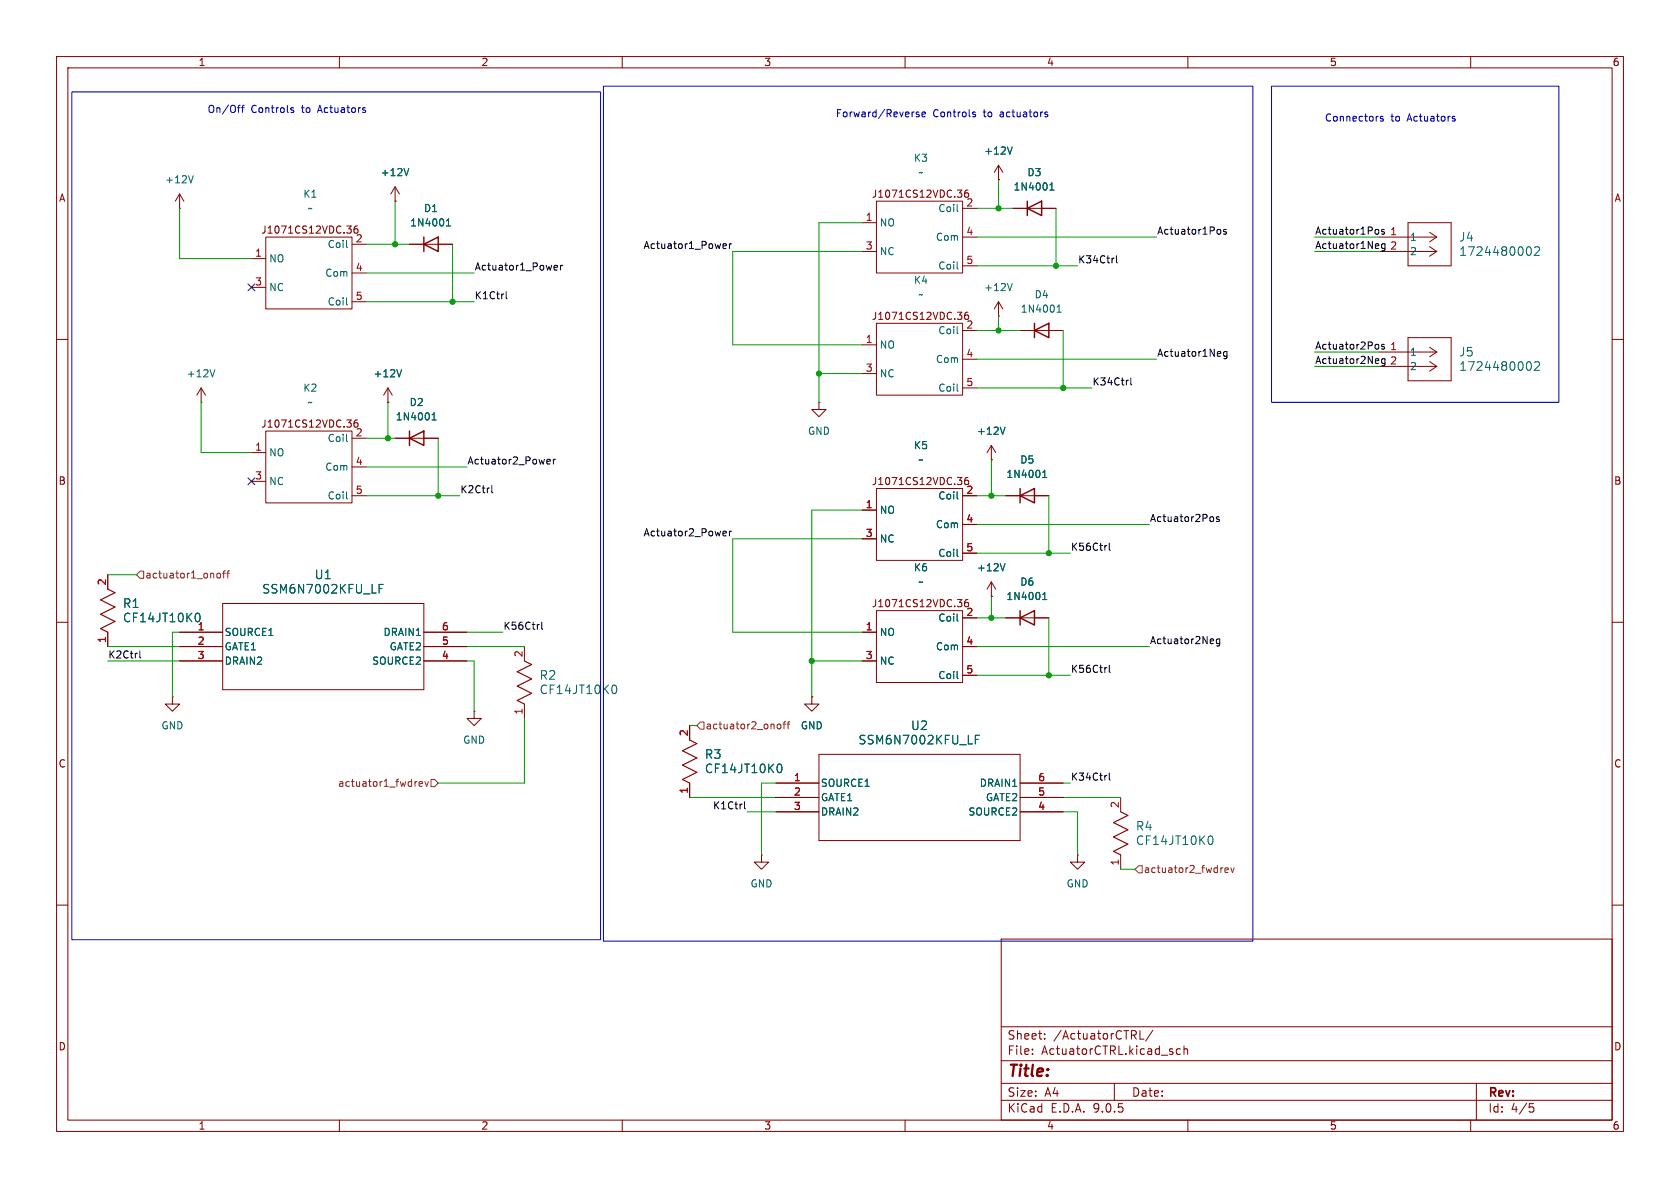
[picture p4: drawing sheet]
<svg xmlns="http://www.w3.org/2000/svg" width="297mm" height="210mm" viewBox="0 0 297 210" stroke-linecap="round" stroke-linejoin="round" font-family="sans-serif">
<g fill="none" stroke="#840000" stroke-width=".18">
<path d="M10 10h277v190h-277zM12 12h273v186h-273zM60 10v2M110 10v2M160 10v2M210 10v2M260 10v2M31.7 36.8h.1M31.7 34.3l-.7 1.3M31.7 34.3l.8 1.3M31.7 34.3v2.5M61.3 39.9h.8l-.4 .5"/>
<path d="M63.2 39.9l-.4 .1a.92 .92 0 0 0-.2 1.1M69.8 35.6h.1M69.8 33l-.7 1.3M69.8 33l.8 1.3M69.8 33v2.6M152.4 39.4h2.5M154.9 35.6h15.3v12.7h-15.3zM169.3 33.6h.7l-.4 .5M170 34.2v.5M170.2 36.8h2.5M170.5 34.3l.3-.2h.3l.2 .2-.1 .4M171.1 33.6l-.3 .1a.92 .92 0 0 0-.2 1"/>
<path d="M176.5 31.8h.1M176.5 29.2v2.6M176.5 29.2l-.7 1.3M176.5 29.2l.8 1.3M179.1 36.8h7.6M248.9 39.4h7.6v7.6h-7.6zM44.4 45.7h2.6M44.4 50.8h2.6M47 41.9h15.2v12.7h-15.2zM62 40.6v.5M62.2 43.2h2.6M62.2 48.3h2.6"/>
<path d="M62.2 53.3h2.6M62.6 40.7l.2-.3 .4 .1 .1 .2-.1 .4M72.4 43.2h7.6M152.4 44.5h2.5M154.9 57.2h15.3v12.7h-15.3zM169.3 55.2h.7l-.4 .5M170 55.8v.5M170.2 58.4h2.5M170.2 41.9h2.5M170.2 47h2.5M170.5 55.9l.3-.2h.3l.2 .2-.1 .4M171.1 55.2l-.3 .1a.92 .92 0 0 0-.2 1"/>
<path d="M176.5 55.9h.1M176.5 53.3l-.7 1.3M176.5 53.3l.8 1.3M176.5 53.3v2.6M180.3 58.4h7.7M243.8 44.5h10.2M243.8 41.9h10.2M248.9 59.7h7.6v7.6h-7.6zM252.7 41.1l1.3 .8M252.7 43.6l1.3 .9M254 41.9l-1.3 .9M254 44.5l-1.3 .8"/>
<path d="M10 60h2M35.6 71.1h.1M35.6 68.6l-.8 1.3M35.6 68.6l.7 1.3M35.6 68.6v2.5M47 76.2h15.2v12.7h-15.2zM61.3 74.2h.8l-.4 .5M62 74.8v.6M62.2 77.5h2.6M62.6 75l.2-.3 .4 .1 .1 .2-.1 .4M63.2 74.2l-.4 .1a.92 .92 0 0 0-.2 1.1M68.6 71.1h.1"/>
<path d="M68.6 68.6l-.8 1.3M68.6 68.6l.7 1.3M68.6 68.6v2.5M69.8 77.5h7.7M144.8 71.1v1.3h1.2l-1.2 1.3-1.3-1.3h1.3M144.8 71.1h.1M152.4 61h2.5M152.4 66h2.5M170.2 63.5h2.5M170.2 68.6h2.5M175.3 78.7l-.8 1.3M175.3 78.7l.7 1.3"/>
<path d="M175.3 78.7v2.6M243.8 62.2h10.2M243.8 64.8h10.2M252.7 61.4l1.3 .8M252.7 63.9l1.3 .9M254 62.2l-1.3 .9M254 64.8l-1.3 .8M285 60h2M44.4 80h2.6M44.4 85.1h2.6M62.2 82.6h2.6M62.2 87.6h2.6"/>
<path d="M152.4 90.2h2.5M152.4 95.3h2.5M154.9 86.4h15.3v12.7h-15.3zM169.3 84.4h.7l-.4 .5M170 85v.5M170.2 87.6h2.5M170.2 92.7h2.5M170.2 97.8h2.5M170.5 85.1l.3-.2h.3l.2 .2-.1 .4M171.1 84.4l-.3 .1a.92 .92 0 0 0-.2 1M175.3 81.3h.1M177.8 87.6h7.6"/>
<path d="M10 110h2M19 101.6v2.5M19 111.8v2.5M31.7 111.8h7.7M31.7 116.8h7.7M31.7 114.3h7.7M39.4 106.7h35.5v15.2h-35.5zM74.9 111.8h7.6M74.9 116.8h7.6M74.9 114.3h7.6M92.7 114.3v2.5M152.4 111.8h2.5"/>
<path d="M152.4 116.8h2.5M154.9 108h15.3v12.7h-15.3zM169.3 106h.7l-.4 .5M170 106.6v.5M170.2 109.2h2.5M170.2 114.3h2.5M170.2 119.4h2.5M170.5 106.7l.3-.2h.3l.2 .2-.1 .4M171.1 106l-.3 .1a.92 .92 0 0 0-.2 1M175.3 105.4h.1M175.3 102.9v2.5M175.3 102.9l-.8 1.2"/>
<path d="M175.3 102.9l.7 1.2M177.8 109.2h7.6M285 110h2M30.5 123.2v1.3h1.2l-1.2 1.2-1.3-1.2h1.3M30.5 123.2h.1M83.8 125.7v1.3h1.3l-1.3 1.3-1.3-1.3h1.3M83.8 125.7h.1M92.7 124.5v2.5M121.9 128.3v2.5M121.9 138.4v2.6M137.2 138.4h7.6M143.5 123.2v1.3h1.3l-1.3 1.2-1.3-1.2h1.3"/>
<path d="M143.5 123.2h.1M144.8 133.4h35.5v15.2h-35.5zM180.3 138.4h7.7M134.6 151.1v1.3h1.3l-1.3 1.3-1.3-1.3h1.3M134.6 151.1h.1M137.2 141h7.6M137.2 143.5h7.6M180.3 141h7.7M180.3 143.5h7.7M190.5 151.1v1.3h1.3l-1.3 1.3-1.3-1.3h1.3M190.5 151.1h.1M198.1 141v2.5"/>
<path d="M198.1 151.1v2.6M10 160h2M177 166h108v32h-108zM285 160h2M60 198v2M110 198v2M160 198v2M177 194.5h108M177 191.5h108M177 187.5h108M177 181.5h108M182.5 186.3v.1"/>
<path d="M182.5 185.5v.1M184.7 183.6v.1M184.7 182.8v.1M197 191.5v3M201.5 182.2v1.5h.7M203.8 182.1l-1.3 2M208.7 185.5l-.5-.1-.2 .3v.4l.1 .2h.6M209.3 185.5l.2-.1 .4 .1 .1 .9M209.3 184.9v1.5M210 198v2M260 198v2M261 191.5v6.5"/>
<path d="M270.4 195.1h.7M270.5 195.7h.4l.3 .3-.2 .5-.5 .1"/>
</g>
<path d="M19 104.1l1.3 .7-2.5 1.2 2.5 1.3-2.5 1.3 2.5 1.3-2.5 1.2 1.2 .7M92.7 116.8l1.3 .7-2.6 1.2 2.6 1.3-2.6 1.3 2.6 1.3-2.6 1.2 1.3 .7M121.9 130.8l1.3 .6-2.6 1.3 2.6 1.3-2.6 1.3 2.6 1.2-2.6 1.3 1.3 .6M198.1 143.5l1.3 .6-2.6 1.3 2.6 1.3-2.6 1.3 2.6 1.2-2.6 1.3 1.3 .6" fill="none" stroke="#840000" stroke-width=".2"/>
<g fill="none" stroke="#006464" stroke-width=".18">
<path d="M34.2 31.1l-.5 1.2M72.3 29.8l-.5 1.3M78.9 39.9h.7M78.9 39l.4-.3v1.2M169.3 37.3l.1 .1M178.9 26l-.4 1.2M185.6 32.7l.4-.4v1.3M185.6 33.6h.7M61.3 43.7l.1 .1M61.3 53.9h.1M169.3 47.5l.1 .1M169.3 58.9l.1 .1"/>
<path d="M178.9 50.1l-.4 1.3M186.9 55.2h.7M186.9 54.3l.3-.4v1.3M270.2 43.6a.83 .83 0 0 1 .6 .7 .83 .83 0 0 1-.3 .8h-.3M271.3 43.8l.6-.2 .2 .2 .1 .3-1 1h1M38 65.3l-.4 1.3M61.3 78h.1M71 65.3l-.4 1.3M76.4 74.2h.7M76.4 73.3l.3-.3v1.2M169.3 69.1l.1 .1M177.7 75.5l-.4 1.3"/>
<path d="M270.2 63.9a.83 .83 0 0 1 .6 .7 .83 .83 0 0 1-.3 .8l-.3 .1M271.3 64.1l.6-.2 .2 .2 .1 .3-1 1.1h1M61.3 88.1l.1 .1M169.3 88.1l.1 .1M169.3 98.3l.1 .1M177.7 99.6l-.4 1.3M184.3 84.4h.8M184.3 83.5l.4-.4v1.3M34.7 108.5l.2-.1a.82 .82 0 0 1 .3 1.4M67 104h.5M67.7 103.3h-.7v1.5M169.3 109.7l.1 .1"/>
<path d="M169.3 119.9l.1 .1M184.3 105.1l.4-.4v1.3M184.3 106h.8M108.4 121.2l.1-.1a.83 .83 0 0 1 .6 .6 .83 .83 0 0 1-.3 .8h-.4M137.6 135.1h.1a.83 .83 0 0 1 .6 .6 .83 .83 0 0 1-.3 .8h-.4M172.4 130.7h.5M173.2 130h-.8v1.5M213.8 147.8h.1a.83 .83 0 0 1 .6 .6 .83 .83 0 0 1-.3 .8h-.4"/>
</g>
<path d="M181.6 36.8l2.5-1.2v2.5zM181.6 35.6v2.5M74.9 43.2l2.6-1.3v2.6zM74.9 41.9v2.6M182.9 58.4l2.5-1.2v2.5zM182.9 57.2v2.5M72.4 77.5l2.5-1.3v2.5zM72.4 76.2v2.5M180.3 87.6l2.6-1.2v2.5zM180.3 86.4v2.5M180.3 109.2l2.6-1.2v2.5zM180.3 108v2.5" fill="none" stroke="#840000" stroke-width=".25"/>
<g fill="none" stroke="#725600" stroke-width=".18">
<path d="M24.8 101h.6v1.2h-.6l-.7-.6zM38.5 101.4l.3-.1 .2 .3-.1 .5h-.4M39.4 101.3h.4M39.8 100.9l-.3 .2v1.1M40.1 101.3h.5M40.6 100.9l-.3 .2v1.1M74.1 138.6l.6-.1-.1-.3h-.3l-.2 .1 .1 .6h.4M75.1 138.2l.3 .8 .3-.8M76.2 137.8h.6l.7 .6-.7 .7h-.6zM123.8 127.6h.7v1.3h-.7l-.6-.6zM137.5 128.1l.3-.1 .3 .2-.2 .6h-.4M138.4 128h.5"/>
<path d="M138.9 127.6l-.3 .2v1M139.1 128h.5M139.6 127.6l-.3 .2v1M201.3 153h.6v1.3h-.6l-.6-.6zM216.6 153.8l.6-.1-.1-.2-.4-.1-.1 .2v.6h.5M217.6 153.4l.3 .8 .3-.8"/>
</g>
<g fill="none" stroke="#0f0f0f" stroke-width=".18">
<path d="M89.5 51.6v1l.2 .2M98 47.6l.1 .1h.4M98 47.1l.1-.2h.3l.2 .2v.1l-.6 .1M99.1 46.9v.8M99.5 46.9l-.4 .2M127.8 43.8l.2 .1h.4M127.8 43.3l.2-.2h.2l.2 .2v.1l-.6 .1M129 43.1v.8M129.3 43.1l-.3 .2M196.8 45.6h.2M197.4 45.2v1.1l.2 .2M215.6 40.6l.2 .2v.4l-.2 .2"/>
<path d="M216.8 40.6h-.3l-.2 .1 .1 .2 .4 .1v.3h-.5M243.5 40.6l.3 .2v.4l-.3 .2M243.7 43.2l.1 .2-.6 .1M244.7 40.6h-.3l-.2 .1 .1 .2 .4 .1v.3h-.5M244.8 43.1v1l-.2 .3-.3-.1M244.8 43.2l-.3-.1-.3 .2 .2 .6h.4M199.4 67.2h.1M199.9 66.8v1.1l.2 .2M215.8 62.2v.2l-.6 .2M216.9 62.1v1.1l-.2 .2h-.3M216.9 62.2l-.4-.1-.2 .3 .1 .5h.5M243.5 60.9l.3 .2v.4l-.3 .2"/>
<path d="M243.7 63.5l.1 .2-.6 .1M244.7 60.9h-.3l-.2 .2 .1 .1 .4 .2v.3h-.5M244.8 63.5l-.3-.1-.3 .3 .2 .5h.4M244.8 63.4v1l-.2 .3-.3-.1M86.9 85.8v1.1l.2 .2M96.7 81.9l.2 .1h.3M96.7 81.4l.2-.2h.2l.2 .2v.1l-.6 .1M97.8 81.2v.8M98.2 81.2l-.4 .2M127.8 94.1l.2-.2h.2l.2 .2v.1l-.6 .1M127.8 94.6l.2 .1h.4M129 93.9v.8"/>
<path d="M129.3 93.9l-.3 .2M195.6 96.4h.1M196.1 96v1.1l.2 .2M214.3 91.4l.2 .2v.4l-.2 .2M215.5 91.4h-.3l-.2 .1 .1 .2 .4 .1v.3h-.5M24.7 115.1v1l.2 .2M95.2 110.4h.2M95.8 110v1.1l.2 .1M195.6 118h.1M196.1 117.6v1.1l.2 .2M214.5 113v.2l-.6 .2M215.6 113l-.3-.1-.3 .3 .2 .5h.4"/>
<path d="M215.6 112.9v1.1l-.2 .2h-.3M195.6 137.1h.1M196.1 136.6v1.1l.2 .2M131.6 141.7v1.1l.2 .2"/>
</g>
<g fill="none" stroke="#009600" stroke-width=".18">
<path d="M31.7 36.8v8.9h12.7M69.8 35.6v7.6M152.4 39.4h-7.6v31.7M172.7 36.8h6.4M176.5 31.8v5M186.7 36.8v10.2M64.8 48.3h19M64.8 53.3h19M64.8 43.2h7.6M80 43.2v10.1M152.4 44.5h-22.9v16.5h22.9M172.7 58.4h7.6"/>
<path d="M172.7 41.9h31.8M172.7 47h17.8M176.5 55.9v2.5M188 58.4v10.2M232.4 44.5h11.4M232.4 41.9h11.4M35.6 71.1v8.9h8.8M64.8 77.5h5M68.6 71.1v6.4M77.5 77.5v10.1M144.8 66h7.6M172.7 63.5h31.8"/>
<path d="M172.7 68.6h20.3M232.4 64.8h11.4M232.4 62.2h11.4M64.8 87.6h16.5M64.8 82.6h17.7M152.4 95.3h-22.9v16.5h22.9M152.4 90.2h-8.9v33M172.7 87.6h5.1M172.7 97.8h16.5M172.7 92.7h30.5M175.3 81.3v6.3M185.4 87.6v10.2"/>
<path d="M19 114.3h12.7M19 116.8h12.7M19 101.6h5.1M31.7 111.8h-1.2v11.4M82.5 114.3h10.2M82.5 116.8h1.3v8.9M82.5 111.8h6.4M143.5 116.8h8.9M172.7 114.3h30.5M172.7 119.4h16.5M172.7 109.2h5.1M175.3 105.4v3.8"/>
<path d="M185.4 109.2v10.2M92.7 127v11.4h-15.2M121.9 128.3h1.3M137.2 138.4h-2.6v12.7M188 138.4h1.2M121.9 141h15.3M132.1 143.5h5.1M188 143.5h2.5v7.6M188 141h10.1M198.1 153.7h2.6"/>
</g>
<path d="M43.8 50.2l1.3 1.2M45.1 50.2l-1.3 1.2M43.8 84.5l1.3 1.2M45.1 84.5l-1.3 1.2" fill="none" stroke="#000084" stroke-width=".18"/>
<g fill="none" stroke="#0000c2" stroke-width=".18">
<path d="M12.7 16.3h93.5v149.8h-93.5zM42 19h.5M42.3 18.6h.2M42.7 19h.5M43.2 18.6l-.3 .2v1.1M51.5 19.1h.4M51.5 19.4l.4 .1v.2l-.1 .2-.4-.1M64.5 19.5l.1 .1-.1 .3M64.5 19l.1 .1M106.7 15.2h114.8v151.2h-114.8zM162.5 19.9l-.4-.1-.1 .2v.2l.5 .1v.3h-.5M172 19.9h.4"/>
<path d="M184.8 19.9h.4M224.8 15.2h50.8v55.9h-50.8zM163 20.2l.6-.1-.1-.2-.3-.1-.2 .2 .1 .6h.4M172 20.2l.4 .1 .1 .2-.2 .1h-.4M184.8 20.2l.5 .2-.1 .2h-.4M244.5 20.6h-.3l-.2 .1 .1 .2 .4 .1v.4h-.5M256.9 21h.3l.1 .2-.2 .2h-.3M256.9 20.6h.3"/>
</g>
<g fill="#009600" stroke="#009600" stroke-width=".18">
<circle cx="176.5" cy="36.8" r=".46"/>
<circle cx="144.8" cy="66" r=".46"/>
<circle cx="68.6" cy="77.5" r=".46"/>
<circle cx="77.5" cy="87.6" r=".46"/>
<circle cx="143.5" cy="116.8" r=".46"/>
<circle cx="80" cy="53.3" r=".46"/>
<circle cx="176.5" cy="58.4" r=".46"/>
<circle cx="188" cy="68.6" r=".46"/>
<circle cx="186.7" cy="47" r=".46"/>
<circle cx="69.8" cy="43.2" r=".46"/>
<circle cx="185.4" cy="119.4" r=".46"/>
<circle cx="185.4" cy="97.8" r=".46"/>
<circle cx="175.3" cy="87.6" r=".46"/>
<circle cx="175.3" cy="109.2" r=".46"/>
</g>
<text font-size="2.8" fill="#840000" x="178" y="190.9">Title:</text>
<g font-size="2.1" fill="#006464">
<text x="257.9" y="42.9">J4</text>
<text x="257.9" y="45.4">1724480002</text>
<text x="257.9" y="63.2">J5</text>
<text x="257.9" y="65.8">1724480002</text>
<text x="21.6" y="107.7">R1</text>
<text x="46.3" y="105.1">SSM6N7002KFU_LF</text>
<text x="55.5" y="102.6">U1</text>
<text x="21.6" y="110.2">CF14JT10K0</text>
<text x="95.3" y="122.9">CF14JT10K0</text>
<text x="95.3" y="120.4">R2</text>
<text x="151.7" y="131.8">SSM6N7002KFU_LF</text>
<text x="161" y="129.3">U2</text>
<text x="124.5" y="136.9">CF14JT10K0</text>
<text x="124.5" y="134.3">R3</text>
<text x="200.7" y="149.6">CF14JT10K0</text>
<text x="200.7" y="147">R4</text>
</g>
<g font-size="2.1" fill="#840000">
<text x="178" y="184">Sheet:</text>
<text x="186.2" y="184">/ActuatorCTRL/</text>
<text x="178" y="186.7">File:</text>
<text x="184.1" y="186.7">ActuatorCTRL.kicad_sch</text>
<text x="178" y="196.9">KiCad</text>
<text x="178" y="194.1">Size:</text>
<text x="184.7" y="194.1">A4</text>
<text x="185.7" y="196.9">E.D.A.</text>
<text x="193.3" y="196.9">9.0.5</text>
<text x="200" y="194.1">Date:</text>
<text x="263" y="194.3">Rev:</text>
<text x="263" y="196.9">Id:</text>
<text x="267.1" y="196.9">4/5</text>
</g>
<g font-size="1.8" fill="#840000">
<text x="35" y="11.9">1</text>
<text x="85" y="11.9">2</text>
<text x="135" y="11.9">3</text>
<text x="185" y="11.9">4</text>
<text x="235" y="11.9">5</text>
<text x="285" y="11.9">6</text>
<text x="10.3" y="35.9">A</text>
<text x="154" y="35.2">J1071CS12VDC.36</text>
<text x="285.3" y="35.9">A</text>
<text x="46.1" y="41.5">J1071CS12VDC.36</text>
<text x="154" y="56.7">J1071CS12VDC.36</text>
<text x="46.1" y="75.8">J1071CS12VDC.36</text>
<text x="10.3" y="85.9">B</text>
<text x="154" y="86">J1071CS12VDC.36</text>
<text x="285.3" y="85.9">B</text>
<text x="154" y="107.5">J1071CS12VDC.36</text>
<text x="10.3" y="135.9">C</text>
<text x="285.3" y="135.9">C</text>
<text x="10.3" y="185.9">D</text>
<text x="285.3" y="185.9">D</text>
<text x="35" y="199.9">1</text>
<text x="85" y="199.9">2</text>
<text x="135" y="199.9">3</text>
<text x="185" y="199.9">4</text>
<text x="235" y="199.9">5</text>
<text x="285" y="199.9">6</text>
</g>
<g font-size="1.8" fill="#0000c2">
<text x="36.6" y="20.2">On/Off</text>
<text x="44.4" y="20.2">Controls</text>
<text x="53.5" y="20.2">to</text>
<text x="56.5" y="20.2">Actuators</text>
<text x="147.7" y="20.9">Forward/Reverse</text>
<text x="164.9" y="20.9">Controls</text>
<text x="174" y="20.9">to</text>
<text x="177.1" y="20.9">actuators</text>
<text x="234.1" y="21.7">Connectors</text>
<text x="245.9" y="21.7">to</text>
<text x="248.9" y="21.7">Actuators</text>
</g>
<g font-size="1.8" fill="#006464">
<text x="161.5" y="28.8">K3</text>
<text x="173.9" y="27.5">+12V</text>
<text x="29.1" y="32.6">+12V</text>
<text x="53.5" y="35.2">K1</text>
<text x="67.2" y="31.3">+12V</text>
<text x="162.3" y="31.3">~</text>
<text x="179.1" y="33.9">1N4001</text>
<text x="181.5" y="31.3">D3</text>
<text x="54.3" y="37.7">~</text>
<text x="72.4" y="40.2">1N4001</text>
<text x="74.9" y="37.7">D1</text>
<text x="155.4" y="40.2">NO</text>
<text x="165.8" y="37.7">Coil</text>
<text x="47.5" y="46.6">NO</text>
<text x="57.8" y="44">Coil</text>
<text x="155.4" y="45.3">NC</text>
<text x="165.4" y="42.8">Com</text>
<text x="165.8" y="47.9">Coil</text>
<text x="249.2" y="42.8">1</text>
<text x="249.2" y="45.3">2</text>
<text x="47.5" y="51.7">NC</text>
<text x="57.4" y="49.1">Com</text>
<text x="161.5" y="50.4">K4</text>
<text x="162.3" y="52.9">~</text>
<text x="173.9" y="51.7">+12V</text>
<text x="182.8" y="52.9">D4</text>
<text x="57.8" y="54.2">Coil</text>
<text x="165.8" y="59.3">Coil</text>
<text x="180.4" y="55.5">1N4001</text>
<text x="155.4" y="61.8">NO</text>
<text x="165.4" y="64.4">Com</text>
<text x="249.2" y="63.1">1</text>
<text x="249.2" y="65.6">2</text>
<text x="32.9" y="66.9">+12V</text>
<text x="53.5" y="69.4">K2</text>
<text x="54.3" y="72">~</text>
<text x="65.9" y="66.9">+12V</text>
<text x="72.3" y="72">D2</text>
<text x="155.4" y="66.9">NC</text>
<text x="165.8" y="69.4">Coil</text>
<text x="69.9" y="74.5">1N4001</text>
<text x="142.7" y="77.1">GND</text>
<text x="172.6" y="77.1">+12V</text>
<text x="47.5" y="80.9">NO</text>
<text x="57.4" y="83.4">Com</text>
<text x="57.8" y="78.3">Coil</text>
<text x="161.5" y="79.6">K5</text>
<text x="162.3" y="82.1">~</text>
<text x="180.3" y="82.1">D5</text>
<text x="47.5" y="86">NC</text>
<text x="57.8" y="88.5">Coil</text>
<text x="165.8" y="88.5">Coil</text>
<text x="177.8" y="84.7">1N4001</text>
<text x="155.4" y="91">NO</text>
<text x="165.4" y="93.6">Com</text>
<text x="155.4" y="96.1">NC</text>
<text x="161.5" y="101.2">K6</text>
<text x="165.8" y="98.7">Coil</text>
<text x="172.6" y="101.2">+12V</text>
<text x="162.3" y="103.7">~</text>
<text x="177.8" y="106.3">1N4001</text>
<text x="180.3" y="103.7">D6</text>
<text x="39.6" y="112.6">SOURCE1</text>
<text x="67.7" y="112.6">DRAIN1</text>
<text x="155.4" y="112.6">NO</text>
<text x="165.8" y="110.1">Coil</text>
<text x="39.6" y="115.2">GATE1</text>
<text x="39.6" y="117.7">DRAIN2</text>
<text x="65.7" y="117.7">SOURCE2</text>
<text x="68.8" y="115.2">GATE2</text>
<text x="155.4" y="117.7">NC</text>
<text x="165.4" y="115.2">Com</text>
<text x="165.8" y="120.2">Coil</text>
<text x="28.4" y="129.1">GND</text>
<text x="81.8" y="131.7">GND</text>
<text x="141.5" y="129.1">GND</text>
<text x="145" y="139.3">SOURCE1</text>
<text x="145" y="141.8">GATE1</text>
<text x="173.1" y="139.3">DRAIN1</text>
<text x="174.2" y="141.8">GATE2</text>
<text x="145" y="144.4">DRAIN2</text>
<text x="171.1" y="144.4">SOURCE2</text>
<text x="132.6" y="157.1">GND</text>
<text x="188.5" y="157.1">GND</text>
</g>
<g font-size="1.8" fill="#a90000">
<text x="153" y="39.1">1</text>
<text x="170.7" y="36.6">2</text>
<text x="170.7" y="41.7">4</text>
<text x="245.7" y="41.7">1</text>
<text x="45" y="45.5">1</text>
<text x="62.8" y="42.9">2</text>
<text x="153" y="44.2">3</text>
<text x="170.7" y="46.7">5</text>
<text x="245.7" y="44.2">2</text>
<text x="45" y="50.5">3</text>
<text x="62.8" y="48">4</text>
<text x="62.8" y="53.1">5</text>
<text x="170.7" y="58.2">2</text>
<text x="153" y="60.7">1</text>
<text x="153" y="65.8">3</text>
<text x="170.7" y="63.2">4</text>
<text x="245.7" y="62">1</text>
<text x="245.7" y="64.5">2</text>
<text x="170.7" y="68.3">5</text>
<text x="62.8" y="77.2">2</text>
<text x="45" y="79.8">1</text>
<text x="62.8" y="82.3">4</text>
<text x="45" y="84.8">3</text>
<text x="62.8" y="87.4">5</text>
<text x="153" y="89.9">1</text>
<text x="170.7" y="87.4">2</text>
<text x="153" y="95">3</text>
<text x="170.7" y="92.5">4</text>
<text x="170.7" y="97.5">5</text>
<text x="18.8" y="103.6" transform="rotate(-90 18.8 103.6)">2</text>
<text x="18.8" y="113.7" transform="rotate(-90 18.8 113.7)">1</text>
<text x="34.9" y="111.5">1</text>
<text x="78" y="111.5">6</text>
<text x="153" y="111.5">1</text>
<text x="170.7" y="109">2</text>
<text x="34.9" y="114">2</text>
<text x="34.9" y="116.6">3</text>
<text x="78" y="114">5</text>
<text x="78" y="116.6">4</text>
<text x="92.5" y="116.3" transform="rotate(-90 92.5 116.3)">2</text>
<text x="153" y="116.6">3</text>
<text x="170.7" y="114">4</text>
<text x="170.7" y="119.1">5</text>
<text x="92.5" y="126.4" transform="rotate(-90 92.5 126.4)">1</text>
<text x="121.7" y="130.2" transform="rotate(-90 121.7 130.2)">2</text>
<text x="121.7" y="140.4" transform="rotate(-90 121.7 140.4)">1</text>
<text x="140.3" y="138.2">1</text>
<text x="140.3" y="140.7">2</text>
<text x="140.3" y="143.3">3</text>
<text x="183.4" y="138.2">6</text>
<text x="183.4" y="140.7">5</text>
<text x="183.4" y="143.3">4</text>
<text x="197.9" y="142.9" transform="rotate(-90 197.9 142.9)">2</text>
<text x="197.9" y="153.1" transform="rotate(-90 197.9 153.1)">1</text>
</g>
<g font-size="1.8" fill="#0f0f0f">
<text x="204.5" y="41.6">Actuator1Pos</text>
<text x="232.4" y="41.6">Actuator1Pos</text>
<text x="83.8" y="47.9">Actuator1_Power</text>
<text x="113.7" y="44.1">Actuator1_Power</text>
<text x="190.5" y="46.6">K34Ctrl</text>
<text x="232.4" y="44.1">Actuator1Neg</text>
<text x="83.8" y="53">K1Ctrl</text>
<text x="204.5" y="63.2">Actuator1Neg</text>
<text x="232.4" y="64.4">Actuator2Neg</text>
<text x="232.4" y="61.9">Actuator2Pos</text>
<text x="193" y="68.2">K34Ctrl</text>
<text x="82.5" y="82.2">Actuator2_Power</text>
<text x="81.3" y="87.3">K2Ctrl</text>
<text x="113.7" y="94.9">Actuator2_Power</text>
<text x="203.2" y="92.4">Actuator2Pos</text>
<text x="189.2" y="97.4">K56Ctrl</text>
<text x="88.9" y="111.4">K56Ctrl</text>
<text x="203.2" y="114">Actuator2Neg</text>
<text x="19" y="116.5">K2Ctrl</text>
<text x="189.2" y="119">K56Ctrl</text>
<text x="126" y="143.2">K1Ctrl</text>
<text x="189.2" y="138.1">K34Ctrl</text>
</g>
<g font-size="1.8" fill="#725600">
<text x="25.6" y="102.5">actuator1_onoff</text>
<text x="124.7" y="129.1">actuator2_onoff</text>
<text x="59.7" y="139.3">actuator1_fwdrev</text>
<text x="202.1" y="154.5">actuator2_fwdrev</text>
</g>
</svg>
